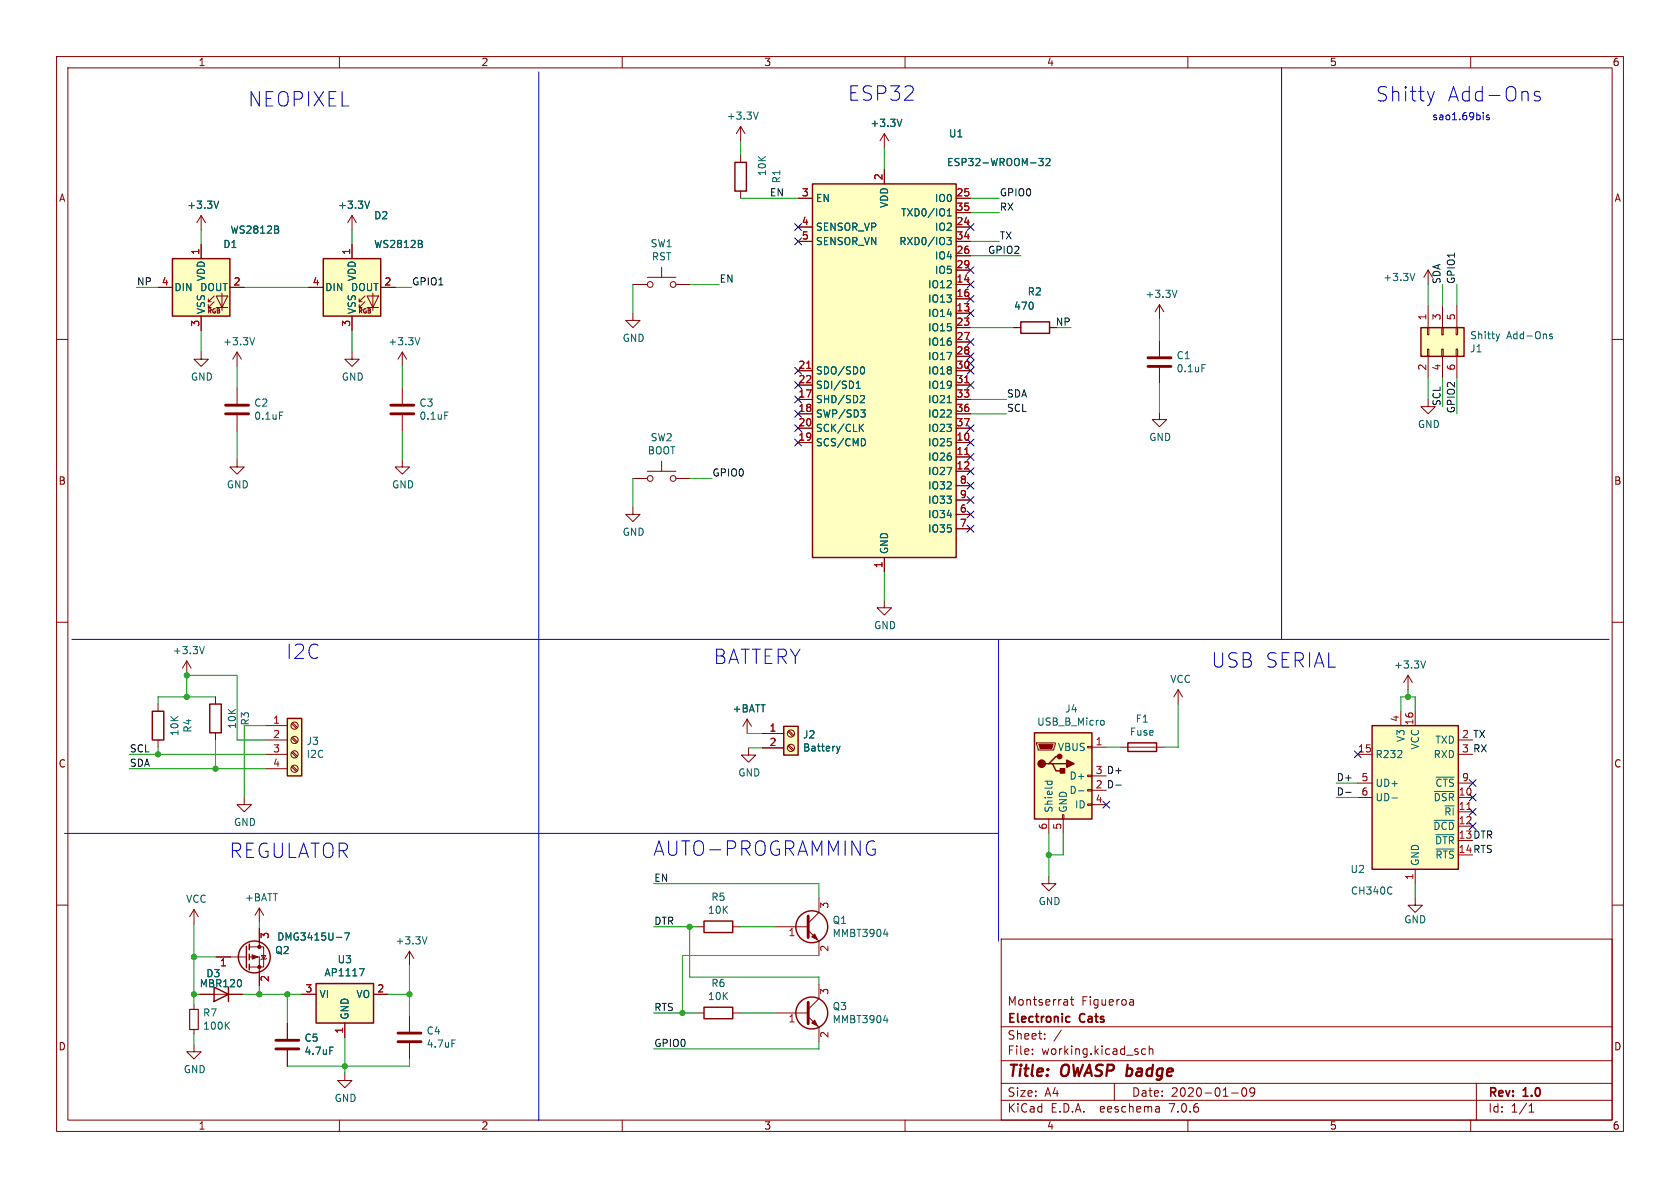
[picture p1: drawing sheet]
<svg xmlns="http://www.w3.org/2000/svg" width="297mm" height="210mm" viewBox="0 0 297 210" stroke-linecap="round" stroke-linejoin="round" font-family="sans-serif">
<g fill="none" stroke="#840000" stroke-width=".18">
<path d="M10 10h277v190h-277zM12 12h273v186h-273zM60 10v2M110 10v2M160 10v2M210 10v2M260 10v2M35.6 38.1l-.8 1.3M35.6 38.1v2.5M35.6 38.1l.7 1.3M62.2 38.1l-.7 1.3M62.2 38.1v2.5"/>
<path d="M62.2 38.1l.8 1.3M130.9 22.4v2.5M130.9 27.4v1.3M130.9 33.8v1.3M130.9 22.4l-.7 1.2M130.9 22.4l.8 1.2M141.1 35.1h2.5M156.3 23.6l-.7 1.3M156.3 23.6v2.6M156.3 30v2.5M156.3 23.6l.8 1.3M169 35.1h2.6"/>
<path d="M169 37.6h2.6M10 60h2M27.9 50.8h2.6M35.6 43.2v2.5M35.6 55.9v2.5M36.8 54.4h.5M36.8 53.3h.5M37.8 53.3l-1 1.1v-.6M37.8 52.3l-1 1v-.5M38.2 52.3h2.1l-1.1 2.1zM38.2 54.4h2.1M39.2 51.8v3.1"/>
<path d="M40.6 50.8h2.6M54.6 50.8h2.5M62.2 43.2v2.5M62.2 55.9v2.5M63.5 54.4h.5M63.5 53.3h.5M64.5 53.3l-1 1.1v-.6M64.5 52.3l-1 1v-.5M64.9 52.3h2l-1 2.1zM64.9 54.4h2M65.9 51.8v3.1M67.3 50.8h2.5"/>
<path d="M111.9 55.4v1.2h1.3l-1.3 1.3-1.3-1.3h1.3M111.9 50.3h2.5M114.4 49h5.1M117 47.2v1.8M119.5 50.3h2.5M141.1 40.1h2.5M141.1 42.7h2.5M169 50.3h2.6M169 57.9h2.6M169 55.4h2.6M169 52.8h2.6M169 40.1h2.6"/>
<path d="M169 45.2h2.6M169 47.8h2.6M169 42.7h2.6M179.2 57.9h1.3M185.5 57.9h1.3M205 53.8v2.6M205 53.8l-.8 1.3M205 53.8l.7 1.3M252.3 57.9h.3v1.3h-.3zM252.5 47.8v2.5M252.5 54.1v3.8M252.5 47.8l-.8 1.2"/>
<path d="M252.5 47.8l.7 1.2M254.9 57.9h.2v1.3h-.2zM255 54.1v3.8M257.4 57.9h.3v1.3h-.3zM257.6 54.1v3.8M285 60h2M35.6 62.2v1.3h1.2l-1.2 1.3-1.3-1.3h1.3M41.9 62.2l-.8 1.3M41.9 62.2v2.6M41.9 68.6v2.8M41.9 73.4v2.8M41.9 62.2l.8 1.3"/>
<path d="M62.2 62.2v1.3h1.3l-1.3 1.3-1.2-1.3h1.2M71.1 62.2v2.6M71.1 68.6v2.8M71.1 73.4v2.8M71.1 62.2l-.7 1.3M71.1 62.2l.8 1.3M141.1 78.2h2.5M141.1 70.6h2.5M141.1 73.2h2.5M141.1 75.7h2.5M141.1 65.5h2.5M141.1 68.1h2.5"/>
<path d="M169 78.2h2.6M169 70.6h2.6M169 73.2h2.6M169 75.7h2.6M169 65.5h2.6M169 68.1h2.6M169 60.5h2.6M169 63h2.6M205 72.9v1.3h1.2l-1.2 1.2-1.3-1.2h1.3M205 60.2v2.8M205 65v2.8M252.3 61.7h.3v1.3h-.3z"/>
<path d="M252.5 70.6v1.3h1.2l-1.2 1.3-1.3-1.3h1.3M252.5 63v3.8M254.9 61.7h.2v1.3h-.2zM255 63v3.8M257.4 61.7h.3v1.3h-.3zM257.6 63v3.8M41.9 81.3v1.3h1.3l-1.3 1.2-1.3-1.2h1.3M71.1 81.3v1.3h1.3l-1.3 1.2-1.3-1.2h1.3M111.9 89.7v1.2h1.3l-1.3 1.3-1.3-1.3h1.3M111.9 84.6h2.5M114.4 83.3h5.1M117 81.5v1.8"/>
<path d="M119.5 84.6h2.5M156.3 98.6v2.5M169 83.3h2.6M169 80.8h2.6M169 90.9h2.6M169 93.5h2.6M169 85.9h2.6M169 88.4h2.6M10 110h2M33 116.8l-.7 1.3M33 116.8v2.6M33 116.8l.8 1.3"/>
<path d="M156.3 106.2v1.2h1.3l-1.3 1.3-1.2-1.3h1.2M248.9 119.4l-.7 1.3M248.9 119.4v2.5M248.9 119.4l.8 1.3M285 110h2M27.9 124.5v1.2M27.9 130.8v1.3M38.1 123.2v1.3M38.1 129.5v1.3M47 133.4h3.8M47 128.3h3.8M47 130.8h3.8"/>
<path d="M47 135.9h3.8M51.5 135.6l.9 .8M51.5 133l.9 .9M51.5 130.5l.9 .8M51.5 127.9l.9 .9M51.7 135.4l.9 .8M51.7 132.8l.9 .9M51.7 130.3l.9 .8M51.7 127.8l.9 .8M132.1 127.1l-.8 1.3M132.1 127.1v2.6M132.1 127.1l.7 1.3"/>
<path d="M132.3 132.2v1.3h1.3l-1.3 1.2-1.2-1.2h1.2M134.7 129.7h3.9M134.7 132.2h3.9M139.3 131.9l.9 .8M139.3 129.3l.9 .9M139.5 131.7l.8 .8M139.5 129.2l.8 .8M183.3 131.3h3.3v.3l-.3 1h-2.8zM192.3 139.6h.7v.2h-.7zM192.3 137h.7v.3h-.7zM192.3 132h.7v.2h-.7zM193 132.1h2.6"/>
<path d="M193 137.2h2.6M198.1 132.1h7.6M208.3 121.9l-.8 1.3M208.3 121.9v2.6M208.3 121.9l.7 1.3M240 133.4h2.6M240 138.4h2.6M247.6 125.7v2.6M250.2 125.7v2.6M257.8 133.4h2.5M257.8 138.4h2.5M10 160h2"/>
<path d="M43.2 141v1.2h1.2l-1.2 1.3-1.3-1.3h1.3M144.8 158.8v2.5l-1.9 1.9M185.4 154.9v1.3h1.3l-1.3 1.3-1.3-1.3h1.3M185.4 144.8v2.5M187.8 144h.3v.8h-.3zM188 144.8v2.5M192.3 142.1h.7v.3h-.7zM193 142.2h2.6M240 141h2.6M250.2 158.8v1.2h1.3l-1.3 1.3-1.3-1.3h1.3M250.2 153.7v2.5M257.8 141h2.5"/>
<path d="M257.8 143.5h2.5M257.8 146.1h2.5M285 160h2M34.3 160.8l-.8 1.3M34.3 160.8v2.5M34.3 177.7v.7M34.3 160.8l.8 1.3M35.3 175.8h7.6M38.2 169.2h5.4M44.1 169.2h1.7v5M44.1 167.4h1.7M45.8 167.4h.8v3.5h-2.5"/>
<path d="M45.8 160.5v2.6M45.8 164.1v3.3M45.8 160.5l-.7 1.3M45.8 160.5l.8 1.3M46.2 168.9h.8l-.4 .6zM47.1 169.4l-.1 .1h-.8l-.1 .2M53.3 175.8h2.6M66 175.8h2.6M72.4 168.1v2.6M72.4 179.6v2.8M72.4 168.1l-.8 1.3M72.4 168.1l.8 1.3"/>
<path d="M123.2 179.1h1.3M123.2 163.8h1.3M129.5 179.1h1.3M129.5 163.8h1.3M137.2 179.1h5.7M137.2 163.8h5.7M142.9 179.7l1.9 1.9v2.6M142.9 164.5l1.9 1.9v2.5M144.8 174v2.5l-1.9 1.9M177 166h108v32h-108zM188.5 176.7l.2 .2v.8M188.7 177.6l-.1 .1"/>
<path d="M188.7 177.1h-.1M189.2 176.7h.6M189.5 176.2v1.3l.3 .2M199.9 176.7h.3l.2 .2v.8M200.4 177.6l-.5 .1M200.4 177.1h-.5M34.3 184.7v1.2h1.3l-1.3 1.3-1.3-1.3h1.3M34.3 182v.8M50.8 180.8v2.8M50.8 185.7v2.8M60 198v2M61 189.7v1.3h1.2l-1.2 1.3-1.3-1.3h1.3"/>
<path d="M61 180.8v2.6M72.4 184.4v2.8M110 198v2M160 198v2M177 194.5h108M177 191.5h108M177 187.5h108M177 181.5h108M182.5 186.3v.1M182.5 185.5v.1M184.7 183.6v.1M184.7 182.8v.1"/>
<path d="M187.6 182.1l-1.3 2M197 191.5v3M202.5 185.5l-.4-.1-.3 .3v.4l.2 .2h.5M203.2 185.5l.2-.1 .3 .1 .1 .9M203.2 184.9v1.5M204.9 195.7l.1 .9M205 196.5l-.2 .1M205 196h-.2M210 198v2M217.7 193.2h1.2M219.7 192.4l.2-.1a.81 .81 0 0 1 .6 .6 .81 .81 0 0 1-.3 .8l-.2 .1a.81 .81 0 0 1-.3-1.4zM221.8 192.9l-.3 .3h-.3l-.2-.3 .1-.5 .4-.1 .2 .1a.99 .99 0 0 1-.3 1.4h-.3"/>
<path d="M260 198v2M261 191.5v6.5M270.3 196.6h.9M270.3 195.5l.4-.4v1.5"/>
<circle cx="114.9" cy="50.3" r=".51"/>
<circle cx="119" cy="50.3" r=".51"/>
<circle cx="114.9" cy="84.6" r=".51"/>
<circle cx="119" cy="84.6" r=".51"/>
<circle cx="52.1" cy="128.3" r=".63"/>
<circle cx="52.1" cy="135.9" r=".63"/>
<circle cx="52.1" cy="130.8" r=".63"/>
<circle cx="52.1" cy="133.3" r=".63"/>
<circle cx="139.8" cy="132.2" r=".63"/>
<circle cx="139.8" cy="129.7" r=".63"/>
</g>
<path d="M188.7 179.7l.4 .1M189.1 180.6l-.4 .1" fill="none" stroke="#840000" stroke-width=".3"/>
<path d="M39.9 73.2h4M39.9 71.6h4M69.1 73.2h4.1M69.1 71.6h4.1M202.9 64.8h4.1M202.9 63.2h4.1M142.9 177.2v3.8M142.9 161.9v3.8M48.8 185.4h4M48.8 183.9h4M70.4 184.2h4M70.4 182.6h4" fill="none" stroke="#840000" stroke-width=".51"/>
<g fill="none" stroke="#006464" stroke-width=".18">
<path d="M134 19.8l-.4 1.3M38.7 35.6l-.5 1.2M65.3 35.6l-.4 1.2M159.4 21.1l-.4 1.2M167.5 38.2h.7M167.5 37.3l.3-.4v1.3M183.6 28h.8l-.4 .5 .4 .1v.6l-.2 .1-.6-.1M184.9 28.1l.5-.1 .2 .4-.7 .9h.7M45 59.7l-.4 1.3M49.2 40.6l.1 .2-.1 .4M49.2 40.1v.3M74.2 59.7l-.4 1.3"/>
<path d="M74.6 43.2l.1 .1-.1 .4M74.6 42.6v.4M167.4 42h.8l-.4 .5 .3 .1v.5l-.2 .2-.4-.1M208.1 51.3l-.4 1.3M250.1 48.3l-.4 1.3M265.1 59l-.3 .9M274.4 59.1l-.3-.1-.2 .2 .1 .2 .4 .1v.3h-.5M49.4 72.8h.6M78.6 72.8h.6M151.4 68.7h.7M151.4 67.7l.3-.3v1.3M152.1 75.5l.6 .8"/>
<path d="M152.2 72.5h.8l-.5 .4 .4 .2 .1 .4-.3 .2h-.4M152.3 69.9l.4 .1 .1 .3-.8 .9h.8M152.4 64.8a.68 .68 0 0 1 .4 .7 .68 .68 0 0 1-.4 .6M152.7 75l-.8 .7M152.8 77.6l.2 .5-.2 .7M167.5 71.2h.7M212.5 64.5h.6M36.1 114.3l-.4 1.3M252 116.8l-.4 1.3M147.9 131.9l.3 .9M148.2 132.8l-.2 .3M148.5 131.9l-.3 .9"/>
<path d="M184.7 138.1h1.3M185.2 138.1v.4M185.9 138.1l.1 .4M190.7 139.8h.9M194.8 127.3l.3 .1 .1 .2v.5l-.4 .1M253.6 139.9h3.5M253.9 137.4h3.2M246 156.9h.1M246.1 157.9l-.1 .1M246.1 141.1h.9M253.5 145h3.6M253.8 147.5h3.3"/>
<path d="M253.9 150.1h3.2M42.6 173.4v.8M59.5 165.7h.9M60.9 164.9h.9l-.6 1.3M63.5 171.2h.9l-.6 1.3M75.5 165.6l-.4 1.3M156.2 165.1h.8M156.8 164.7v.9M156.8 179.9v.9M40 181.2l.6 .7M40.6 180.7l-.8 .7M58.3 185.1h.6"/>
<path d="M79.9 183.8h.6M156.2 180.4h.8"/>
</g>
<g fill="none" stroke="#840000" stroke-width=".25">
<path d="M129.9 28.7h2.1v5.1h-2.1zM143.6 32.5h25.4v66.1h-25.4zM30.5 45.7h10.1v10.2h-10.1zM57.1 45.7h10.2v10.2h-10.2zM180.5 56.9h5v2h-5zM251.2 57.9h7.6v5.1h-7.6zM26.9 125.7h2.1v5.1h-2.1zM37.1 124.5h2v5h-2zM50.8 127h2.5v10.2h-2.5zM138.6 128.4h2.5v5.1h-2.5zM182.9 129.5h10.1v15.3h-10.1zM185.4 135h.7l.6 1.3h1.3"/>
<path d="M186.1 135h2.5M187.3 133.7h-.6l-1.3 1.3h-.6M199.4 131.3h5.1v1.5h-5.1zM242.6 128.3h15.2v25.4h-15.2zM37.8 174.5l2.6 1.3-2.6 1.2zM40.4 174.5v2.5M43.6 167.3v3.8M44.1 166.9v1M44.1 168.7v1M44.1 170.4v1.1M55.9 173.9h10.1v6.9h-10.1zM124.5 178.1h5v2h-5z"/>
<path d="M124.5 162.8h5v2h-5z"/>
<circle cx="45" cy="169.2" r="2.82"/>
<circle cx="143.5" cy="179.1" r="2.82"/>
<circle cx="143.5" cy="163.8" r="2.82"/>
</g>
<g fill="#840000" stroke="#840000" stroke-width=".18">
<path d="M44.6 168.8l1 .4-1 .3z"/>
<path d="M143.5 180.8l.5-.5 .5 1.1z"/>
<path d="M143.5 165.6l.5-.5 .5 1z"/>
<path d="M183.6 131.6h2.6l-.3 .7h-2z"/>
<circle cx="45.8" cy="170.9" r=".28"/>
<circle cx="45.8" cy="167.4" r=".28"/>
</g>
<g fill="#ffffc2" stroke="#ffffc2" stroke-width=".18">
<path d="M55.9 173.9h10.1v6.9h-10.1z"/>
<path d="M242.6 128.3h15.2v25.4h-15.2z"/>
<path d="M138.6 128.4h2.5v5.1h-2.5z"/>
<path d="M251.2 57.9h7.6v5.1h-7.6z"/>
<path d="M182.9 129.5h10.1v15.3h-10.1z"/>
<path d="M50.8 127h2.5v10.2h-2.5z"/>
<path d="M30.5 45.7h10.1v10.2h-10.1z"/>
<path d="M143.6 32.5h25.4v66.1h-25.4z"/>
<path d="M57.1 45.7h10.2v10.2h-10.2z"/>
</g>
<path d="M142.6 65.1h.7M170.5 67.7h.8M170.5 80.4h.8M259.3 143.1h.7" fill="none" stroke="#a90000" stroke-width=".18"/>
<g fill="#840000" stroke="#840000" stroke-width=".25">
<path d="M188.6 134.4l1.3 .6-1.3 .6z"/>
<path d="M187.5 135.9h.7v.8h-.7z"/>
<circle cx="184.1" cy="135" r=".63"/>
<circle cx="187.3" cy="133.7" r=".38"/>
</g>
<path d="M33.5 178.4h1.6v3.6h-1.6z" fill="none" stroke="#840000" stroke-width=".2"/>
<path d="M197.3 138.8h.9M237.9 140.1h1" fill="none" stroke="#0f0f0f" stroke-width=".18"/>
<path d="M95.2 12.7v185.4M226.6 11.9v101.1M253.6 16.2l-.6 1.6M262.2 19.9v.1M272.2 16.3l-.6-.1-.4 .3 .2 .4 .8 .2 .1 .3-.1 .3-.2 .1-.8-.1M262.2 20.3v.9M263.3 20.4l-.4-.1-.1 .2v.2l.5 .1v.3h-.5M12.7 113h271.8M176.5 113v53.4M11.4 147.3h165.1" fill="none" stroke="#0000c2" stroke-width=".18"/>
<g fill="none" stroke="#009600" stroke-width=".18">
<path d="M130.9 35.1h10.2M130.9 24.9v2.5M156.3 26.2v3.8M171.6 35.1h5.1M171.6 37.6h5.1M24.1 50.8h3.8M35.6 40.6v2.6M35.6 58.4v3.8M43.2 50.8h11.4M62.2 40.6v2.6M62.2 58.4v3.8M69.8 50.8h3"/>
<path d="M111.9 50.3v5.1M122 50.3h5.1M171.6 57.9h7.6M171.6 45.2h8.9M171.6 42.7h5.1M205 56.4v3.8M252.5 50.3v3.8M255 50.3v3.8M257.6 50.3v3.8M41.9 64.8v3.8M41.9 76.2v5.1M71.1 64.8v3.8"/>
<path d="M71.1 76.2v5.1M171.6 73.2h6.3M171.6 70.6h6.3M205 67.8v5.1M252.5 66.8v3.8M255 66.8v5.1M257.6 66.8v6.4M111.9 84.6v5.1M122 84.6h3.9M156.3 101.1v5.1M22.9 133.4h24.1M22.9 135.9h24.1"/>
<path d="M27.9 132.1v1.3M33 123.2v-3.8h8.9v11.4h5.1M38.1 123.2h-10.2v1.3M38.1 130.8v5.1M47 128.3h-3.8v12.7M132.1 129.7h2.6M132.3 132.2h2.4M195.6 132.1h2.5M208.3 124.5v7.6h-2.6M236.2 138.4h3.8M247.6 125.7v-2.5h2.6v2.5M248.9 121.9v1.3"/>
<path d="M115.6 156.2h29.2v2.6M185.4 147.3v7.6M188 147.3v3.8h-2.6M236.2 141h3.8M250.2 156.2v2.6M34.3 169.2h3.9M34.3 163.3v14.4M34.3 175.8h1M42.9 175.8h10.4M45.8 163.1v1M45.8 174.2v1.6M50.8 175.8v5"/>
<path d="M68.6 175.8h3.8M72.4 170.7v8.9M115.6 179.1h7.6M115.6 163.8h7.6M121.9 163.8v8.9h22.9v1.3M130.8 179.1h6.4M130.8 163.8h6.4M144.8 168.9h-24.2v10.2M34.3 182.8v1.9M61 183.4v6.3M72.4 187.2v1.3h-21.6M144.8 184.2v1.2h-29.2"/>
</g>
<g fill="none" stroke="#000084" stroke-width=".18">
<path d="M140.5 39.5l1.2 1.2M141.7 39.5l-1.2 1.2M171 39.5l1.2 1.2M172.2 39.5l-1.2 1.2M140.5 42.1l1.2 1.2M141.7 42.1l-1.2 1.2M171 59.8l1.2 1.3M171 54.8l1.2 1.2M171 47.1l1.2 1.3M171 49.7l1.2 1.2M171 52.2l1.2 1.2M172.2 59.8l-1.2 1.3"/>
<path d="M172.2 54.8l-1.2 1.2M172.2 47.1l-1.2 1.3M172.2 49.7l-1.2 1.2M172.2 52.2l-1.2 1.2M140.5 75.1l1.2 1.2M140.5 72.5l1.2 1.3M140.5 70l1.2 1.2M140.5 67.5l1.2 1.2M140.5 77.6l1.2 1.2M140.5 64.9l1.2 1.2M141.7 77.6l-1.2 1.2M141.7 75.1l-1.2 1.2"/>
<path d="M141.7 72.5l-1.2 1.3M141.7 70l-1.2 1.2M141.7 67.5l-1.2 1.2M141.7 64.9l-1.2 1.2M171 75.1l1.2 1.2M171 67.5l1.2 1.2M171 77.6l1.2 1.2M171 62.4l1.2 1.2M171 64.9l1.2 1.2M171 63.7l1.2 1.2M172.2 75.1l-1.2 1.2M172.2 67.5l-1.2 1.2"/>
<path d="M172.2 77.6l-1.2 1.2M172.2 62.4l-1.2 1.2M172.2 64.9l-1.2 1.2M172.2 63.7l-1.2 1.2M171 92.9l1.2 1.2M171 87.8l1.2 1.2M171 85.2l1.2 1.3M171 82.7l1.2 1.2M171 80.2l1.2 1.2M171 90.3l1.2 1.2M172.2 92.9l-1.2 1.2M172.2 87.8l-1.2 1.2"/>
<path d="M172.2 85.2l-1.2 1.3M172.2 82.7l-1.2 1.2M172.2 80.2l-1.2 1.2M172.2 90.3l-1.2 1.2M239.4 132.7l1.2 1.3M240.6 132.7l-1.2 1.3M259.7 137.8l1.3 1.2M261 137.8l-1.3 1.2M195 141.6l1.2 1.2M196.2 141.6l-1.2 1.2M259.7 145.4l1.3 1.3M259.7 140.4l1.3 1.2"/>
<path d="M259.7 142.9l1.3 1.2M261 145.4l-1.3 1.3M261 140.4l-1.3 1.2M261 142.9l-1.3 1.2"/>
</g>
<g fill="#009600" stroke="#009600" stroke-width=".18">
<circle cx="34.3" cy="175.8" r=".46"/>
<circle cx="34.3" cy="169.2" r=".46"/>
<circle cx="61" cy="188.5" r=".46"/>
<circle cx="72.4" cy="175.8" r=".46"/>
<circle cx="33" cy="123.2" r=".46"/>
<circle cx="33" cy="119.4" r=".46"/>
<circle cx="185.4" cy="151.1" r=".46"/>
<circle cx="38.1" cy="135.9" r=".46"/>
<circle cx="27.9" cy="133.4" r=".46"/>
<circle cx="121.9" cy="163.8" r=".46"/>
<circle cx="120.6" cy="179.1" r=".46"/>
<circle cx="248.9" cy="123.2" r=".46"/>
<circle cx="45.8" cy="175.8" r=".46"/>
<circle cx="50.8" cy="175.8" r=".46"/>
</g>
<g font-size="3.5" fill="#0000c2">
<text x="43.7" y="19.1">NEOPIXEL</text>
<text x="149.7" y="18">ESP32</text>
<text x="243.1" y="18.2">Shitty</text>
<text x="255.7" y="18.2">Add-Ons</text>
<text x="50.4" y="116.7">I2C</text>
<text x="126" y="117.6">BATTERY</text>
<text x="214" y="118.2">USB SERIAL</text>
<text x="40.4" y="151.9">REGULATOR</text>
<text x="115.3" y="151.5">AUTO-PROGRAMMING</text>
</g>
<g font-size="2.8" fill="#840000">
<text x="178" y="190.9">Title:</text>
<text x="187.7" y="190.9">OWASP badge</text>
</g>
<g font-size="2.1" fill="#840000">
<text x="178" y="178">Montserrat</text>
<text x="191.2" y="178">Figueroa</text>
<text x="178" y="184">Sheet:</text>
<text x="178" y="181.2">Electronic</text>
<text x="191" y="181.2">Cats</text>
<text x="178" y="186.7">File:</text>
<text x="184.1" y="186.7">working.kicad_sch</text>
<text x="178" y="196.9">KiCad</text>
<text x="178" y="194.1">Size:</text>
<text x="184.7" y="194.1">A4</text>
<text x="185.7" y="196.9">E.D.A.</text>
<text x="194.6" y="196.9">eeschema</text>
<text x="200" y="194.1">Date:</text>
<text x="207" y="196.9">7.0.6</text>
<text x="207" y="194.1">2020-01-09</text>
<text x="263" y="194.3">Rev:</text>
<text x="263" y="196.9">Id:</text>
<text x="267.1" y="196.9">1/1</text>
<text x="269.4" y="194.3">1.0</text>
</g>
<g font-size="1.8" fill="#840000">
<text x="35" y="11.9">1</text>
<text x="85" y="11.9">2</text>
<text x="135" y="11.9">3</text>
<text x="185" y="11.9">4</text>
<text x="235" y="11.9">5</text>
<text x="285" y="11.9">6</text>
<text x="10.3" y="35.9">A</text>
<text x="285.3" y="35.9">A</text>
<text x="10.3" y="85.9">B</text>
<text x="285.3" y="85.9">B</text>
<text x="10.3" y="135.9">C</text>
<text x="285.3" y="135.9">C</text>
<text x="10.3" y="185.9">D</text>
<text x="285.3" y="185.9">D</text>
<text x="35" y="199.9">1</text>
<text x="85" y="199.9">2</text>
<text x="135" y="199.9">3</text>
<text x="185" y="199.9">4</text>
<text x="235" y="199.9">5</text>
<text x="285" y="199.9">6</text>
</g>
<g font-size="1.8" fill="#006464">
<text x="128.4" y="21.4">+3.3V</text>
<text x="153.8" y="22.6">+3.3V</text>
<text x="167.3" y="29.6">ESP32-WROOM-32</text>
<text x="167.7" y="24.5">U1</text>
<text x="135.6" y="31.2" transform="rotate(-90 135.6 31.2)">10K</text>
<text x="138.2" y="32.5" transform="rotate(-90 138.2 32.5)">R1</text>
<text x="144.1" y="35.9">EN</text>
<text x="165.2" y="35.9">IO0</text>
<text x="33" y="37.1">+3.3V</text>
<text x="40.6" y="41.5">WS2812B</text>
<text x="59.7" y="37.1">+3.3V</text>
<text x="66" y="39">D2</text>
<text x="144.1" y="41">SENSOR_VP</text>
<text x="157.2" y="36.9" transform="rotate(-90 157.2 36.9)">VDD</text>
<text x="159.2" y="38.5">TXD0/IO1</text>
<text x="165.2" y="41">IO2</text>
<text x="39.4" y="44">D1</text>
<text x="66" y="44">WS2812B</text>
<text x="114.9" y="43.9">SW1</text>
<text x="115.1" y="46.2">RST</text>
<text x="144.1" y="43.5">SENSOR_VN</text>
<text x="158.9" y="43.5">RXD0/IO3</text>
<text x="165.2" y="46.1">IO4</text>
<text x="30.7" y="51.7">DIN</text>
<text x="35.3" y="51.7">DOUT</text>
<text x="36.4" y="49.8" transform="rotate(-90 36.4 49.8)">VDD</text>
<text x="57.4" y="51.7">DIN</text>
<text x="62" y="51.7">DOUT</text>
<text x="63.1" y="49.8" transform="rotate(-90 63.1 49.8)">VDD</text>
<text x="164" y="51.2">IO12</text>
<text x="164" y="53.7">IO13</text>
<text x="165.2" y="48.6">IO5</text>
<text x="181.6" y="52.4">R2</text>
<text x="202.4" y="52.9">+3.3V</text>
<text x="244.5" y="49.9">+3.3V</text>
<text x="36.4" y="55.6" transform="rotate(-90 36.4 55.6)">VSS</text>
<text x="63.1" y="55.6" transform="rotate(-90 63.1 55.6)">VSS</text>
<text x="164" y="56.2">IO14</text>
<text x="164" y="58.8">IO15</text>
<text x="179.2" y="55">470</text>
<text x="39.3" y="61.2">+3.3V</text>
<text x="68.6" y="61.2">+3.3V</text>
<text x="110" y="60.6">GND</text>
<text x="164" y="61.3">IO16</text>
<text x="164" y="63.9">IO17</text>
<text x="207.9" y="63.7">C1</text>
<text x="259.8" y="62.5">J1</text>
<text x="259.8" y="60.2">Shitty</text>
<text x="266.4" y="60.2">Add-Ons</text>
<text x="33.7" y="67.5">GND</text>
<text x="60.3" y="67.5">GND</text>
<text x="144.1" y="71.5">SHD/SD2</text>
<text x="144.1" y="66.4">SDO/SD0</text>
<text x="144.1" y="68.9">SDI/SD1</text>
<text x="164" y="66.4">IO18</text>
<text x="164" y="68.9">IO19</text>
<text x="164" y="71.5">IO21</text>
<text x="207.9" y="66">0.1uF</text>
<text x="44.8" y="72.1">C2</text>
<text x="44.8" y="74.4">0.1uF</text>
<text x="74.1" y="72.1">C3</text>
<text x="74.1" y="74.4">0.1uF</text>
<text x="144.1" y="74">SWP/SD3</text>
<text x="144.1" y="76.6">SCK/CLK</text>
<text x="164" y="74">IO22</text>
<text x="164" y="76.6">IO23</text>
<text x="250.6" y="75.9">GND</text>
<text x="114.4" y="80.5">BOOT</text>
<text x="114.9" y="78.2">SW2</text>
<text x="144.1" y="79.1">SCS/CMD</text>
<text x="164" y="79.1">IO25</text>
<text x="164" y="81.6">IO26</text>
<text x="203.1" y="78.2">GND</text>
<text x="40" y="86.5">GND</text>
<text x="69.2" y="86.5">GND</text>
<text x="164" y="84.2">IO27</text>
<text x="164" y="86.7">IO32</text>
<text x="164" y="89.3">IO33</text>
<text x="110" y="94.9">GND</text>
<text x="164" y="91.8">IO34</text>
<text x="164" y="94.3">IO35</text>
<text x="157.2" y="98" transform="rotate(-90 157.2 98)">GND</text>
<text x="154.4" y="111.4">GND</text>
<text x="30.5" y="115.8">+3.3V</text>
<text x="246.4" y="118.4">+3.3V</text>
<text x="206.8" y="120.9">VCC</text>
<text x="31.7" y="130.2" transform="rotate(-90 31.7 130.2)">10K</text>
<text x="34.1" y="129.6" transform="rotate(-90 34.1 129.6)">R4</text>
<text x="41.9" y="128.9" transform="rotate(-90 41.9 128.9)">10K</text>
<text x="44.2" y="128.3" transform="rotate(-90 44.2 128.3)">R3</text>
<text x="54.1" y="131.9">J3</text>
<text x="129.4" y="126.1">+BATT</text>
<text x="141.9" y="130.7">J2</text>
<text x="183.3" y="128.5">USB_B_Micro</text>
<text x="188.2" y="126.2">J4</text>
<text x="199.7" y="130.3">Fuse</text>
<text x="200.7" y="127.9">F1</text>
<text x="248.5" y="131.3" transform="rotate(-90 248.5 131.3)">V3</text>
<text x="253.7" y="131.7">TXD</text>
<text x="54.1" y="134.2">I2C</text>
<text x="130.4" y="137.5">GND</text>
<text x="141.9" y="133">Battery</text>
<text x="186.9" y="132.9">VBUS</text>
<text x="243.1" y="134.2">R232</text>
<text x="251.1" y="132.6" transform="rotate(-90 251.1 132.6)">VCC</text>
<text x="253.3" y="134.2">RXD</text>
<text x="186.3" y="143.8" transform="rotate(-90 186.3 143.8)">Shield</text>
<text x="188.8" y="143.8" transform="rotate(-90 188.8 143.8)">GND</text>
<text x="189" y="140.6">D-</text>
<text x="189" y="138">D+</text>
<text x="189.9" y="143.1">ID</text>
<text x="243.1" y="139.3">UD+</text>
<text x="243.1" y="141.8">UD-</text>
<text x="253.3" y="141.8">~{DSR}</text>
<text x="253.7" y="139.3">~{CTS}</text>
<text x="41.3" y="146.2">GND</text>
<text x="253.3" y="146.9">~{DCD}</text>
<text x="253.6" y="149.5">~{DTR}</text>
<text x="255.2" y="144.4">~{RI}</text>
<text x="238.7" y="154.5">U2</text>
<text x="251.1" y="153.2" transform="rotate(-90 251.1 153.2)">GND</text>
<text x="253.7" y="152">~{RTS}</text>
<text x="32.8" y="159.8">VCC</text>
<text x="43.2" y="159.5">+BATT</text>
<text x="125.1" y="161.7">10K</text>
<text x="125.7" y="159.4">R5</text>
<text x="183.5" y="160.2">GND</text>
<text x="238.7" y="158.3">CH340C</text>
<text x="48.9" y="166.5">DMG3415U-7</text>
<text x="69.8" y="167.2">+3.3V</text>
<text x="147.1" y="163.5">Q1</text>
<text x="147.1" y="165.8">MMBT3904</text>
<text x="248.2" y="163.4">GND</text>
<text x="36.4" y="172.9">D3</text>
<text x="48.5" y="168.9">Q2</text>
<text x="57.3" y="172.8">AP1117</text>
<text x="59.6" y="170.5">U3</text>
<text x="35.2" y="174.7">MBR120</text>
<text x="35.8" y="179.9">R7</text>
<text x="56.4" y="176.6">VI</text>
<text x="62.9" y="176.6">VO</text>
<text x="125.1" y="177">10K</text>
<text x="125.7" y="174.7">R6</text>
<text x="147.1" y="178.8">Q3</text>
<text x="35.8" y="182.2">100K</text>
<text x="53.7" y="184.4">C5</text>
<text x="61.8" y="180.3" transform="rotate(-90 61.8 180.3)">GND</text>
<text x="75.3" y="183.1">C4</text>
<text x="75.3" y="185.4">4.7uF</text>
<text x="147.1" y="181.1">MMBT3904</text>
<text x="32.4" y="189.9">GND</text>
<text x="53.7" y="186.7">4.7uF</text>
<text x="59.1" y="195">GND</text>
</g>
<text font-size="1.8" fill="#0000c2" x="253.1" y="21.3">sao1.69bis</text>
<g font-size="1.8" fill="#0f0f0f">
<text x="136" y="34.8">EN</text>
<text x="176.7" y="34.8">GPIO0</text>
<text x="176.7" y="37.3">RX</text>
<text x="174.6" y="45">GPIO2</text>
<text x="176.7" y="42.4">TX</text>
<text x="24.1" y="50.5">NP</text>
<text x="72.8" y="50.5">GPIO1</text>
<text x="127.1" y="50">EN</text>
<text x="254.8" y="50.3" transform="rotate(-90 254.8 50.3)">SDA</text>
<text x="257.3" y="50.3" transform="rotate(-90 257.3 50.3)">GPIO1</text>
<text x="177.9" y="70.4">SDA</text>
<text x="254.8" y="71.9" transform="rotate(-90 254.8 71.9)">SCL</text>
<text x="177.9" y="72.9">SCL</text>
<text x="257.3" y="73.2" transform="rotate(-90 257.3 73.2)">GPIO2</text>
<text x="125.9" y="84.3">GPIO0</text>
<text x="258.4" y="130.6">2 TX</text>
<text x="22.9" y="133.1">SCL</text>
<text x="22.9" y="135.6">SDA</text>
<text x="193.6" y="136.9">3 D+</text>
<text x="258.4" y="133.1">3 RX</text>
<text x="193.6" y="139.4">2 D-</text>
<text x="236.2" y="140.7">D-</text>
<text x="236.2" y="138.2">D+</text>
<text x="257.8" y="148.3">13 DTR</text>
<text x="115.6" y="155.9">EN</text>
<text x="257.8" y="150.9">14 RTS</text>
<text x="115.6" y="163.6">DTR</text>
<text x="115.6" y="178.8">RTS</text>
<text x="115.6" y="185.2">GPIO0</text>
</g>
<g font-size="1.8" fill="#a90000">
<text x="141.7" y="34.8">3</text>
<text x="156.1" y="31.9" transform="rotate(-90 156.1 31.9)">2</text>
<text x="169" y="34.8">25</text>
<text x="141.7" y="39.9">4</text>
<text x="169" y="39.9">24</text>
<text x="169" y="37.3">35</text>
<text x="35.3" y="45.2" transform="rotate(-90 35.3 45.2)">1</text>
<text x="62" y="45.2" transform="rotate(-90 62 45.2)">1</text>
<text x="141.7" y="42.4">5</text>
<text x="169" y="45">26</text>
<text x="169" y="47.5">29</text>
<text x="169" y="42.4">34</text>
<text x="28.5" y="50.5">4</text>
<text x="41.2" y="50.5">2</text>
<text x="55.2" y="50.5">4</text>
<text x="67.9" y="50.5">2</text>
<text x="169" y="50">14</text>
<text x="169" y="52.6">16</text>
<text x="35.3" y="57.9" transform="rotate(-90 35.3 57.9)">3</text>
<text x="62" y="57.9" transform="rotate(-90 62 57.9)">3</text>
<text x="169" y="55.1">13</text>
<text x="169" y="57.7">23</text>
<text x="252.2" y="56.7" transform="rotate(-90 252.2 56.7)">1</text>
<text x="254.8" y="56.7" transform="rotate(-90 254.8 56.7)">3</text>
<text x="257.3" y="56.7" transform="rotate(-90 257.3 56.7)">5</text>
<text x="141.1" y="65.3">21</text>
<text x="169" y="60.2">27</text>
<text x="169" y="62.7">28</text>
<text x="169" y="65.3">30</text>
<text x="252.2" y="65.6" transform="rotate(-90 252.2 65.6)">2</text>
<text x="254.8" y="65.6" transform="rotate(-90 254.8 65.6)">4</text>
<text x="257.3" y="65.6" transform="rotate(-90 257.3 65.6)">6</text>
<text x="141.1" y="70.4">17</text>
<text x="141.1" y="67.8">22</text>
<text x="169" y="67.8">31</text>
<text x="169" y="70.4">33</text>
<text x="141.1" y="72.9">18</text>
<text x="141.1" y="78">19</text>
<text x="141.1" y="75.4">20</text>
<text x="169" y="78">10</text>
<text x="169" y="72.9">36</text>
<text x="169" y="75.4">37</text>
<text x="169" y="80.5">11</text>
<text x="169" y="83.1">12</text>
<text x="169.6" y="85.6">8</text>
<text x="169.6" y="88.1">9</text>
<text x="169.6" y="90.7">6</text>
<text x="169.6" y="93.2">7</text>
<text x="156.1" y="100.5" transform="rotate(-90 156.1 100.5)">1</text>
<text x="48.2" y="128">1</text>
<text x="48.2" y="130.6">2</text>
<text x="135.9" y="129.4">1</text>
<text x="135.9" y="132">2</text>
<text x="193.6" y="131.8">1</text>
<text x="247.4" y="127.7" transform="rotate(-90 247.4 127.7)">4</text>
<text x="249.9" y="128.3" transform="rotate(-90 249.9 128.3)">16</text>
<text x="48.2" y="133.1">3</text>
<text x="48.2" y="135.6">4</text>
<text x="240" y="133.1">15</text>
<text x="193.6" y="142">4</text>
<text x="240.6" y="138.2">5</text>
<text x="240.6" y="140.7">6</text>
<text x="257.8" y="140.7">10</text>
<text x="257.8" y="143.3">11</text>
<text x="258.4" y="138.2">9</text>
<text x="185.2" y="146.8" transform="rotate(-90 185.2 146.8)">6</text>
<text x="187.7" y="146.8" transform="rotate(-90 187.7 146.8)">5</text>
<text x="257.8" y="145.8">12</text>
<text x="249.9" y="155.6" transform="rotate(-90 249.9 155.6)">1</text>
<text x="146.8" y="160.7" transform="rotate(-90 146.8 160.7)">3</text>
<text x="47.8" y="166.1" transform="rotate(-90 47.8 166.1)">3</text>
<text x="139.3" y="165.8">1</text>
<text x="38.8" y="171.1">1</text>
<text x="47.8" y="173.7" transform="rotate(-90 47.8 173.7)">2</text>
<text x="146.8" y="168.3" transform="rotate(-90 146.8 168.3)">2</text>
<text x="53.9" y="175.5">3</text>
<text x="66.6" y="175.5">2</text>
<text x="146.8" y="176" transform="rotate(-90 146.8 176)">3</text>
<text x="60.7" y="182.8" transform="rotate(-90 60.7 182.8)">1</text>
<text x="139.3" y="181.1">1</text>
<text x="146.8" y="183.6" transform="rotate(-90 146.8 183.6)">2</text>
</g>
<text font-size="1.8" fill="#009600" x="186.6" y="57.7">NP</text>
<g font-size="1.1" fill="#840000">
<text x="36.6" y="55.6">RGB</text>
<text x="63.2" y="55.6">RGB</text>
</g>
</svg>
